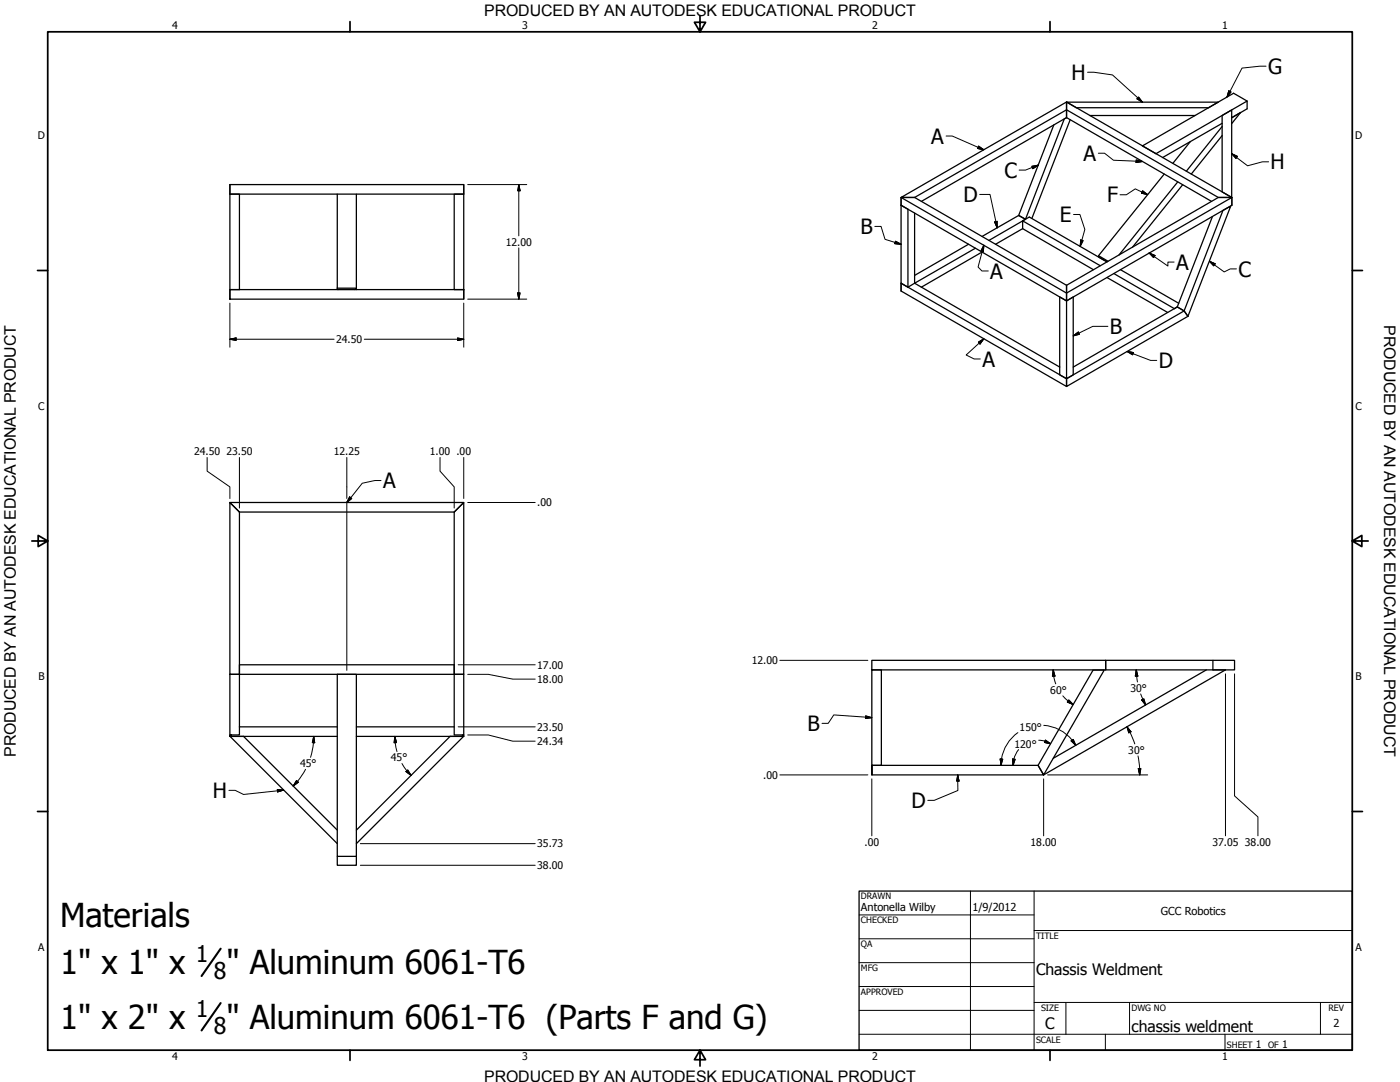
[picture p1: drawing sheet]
<svg xmlns="http://www.w3.org/2000/svg" width="559mm" height="432mm" viewBox="0 0 559 432" stroke-linecap="round" stroke-linejoin="round" font-family="sans-serif">
<!-- layer: Visible (ANSI) -->
<g fill="none" stroke="#000" stroke-width=".51">
<path d="M420.6 49.8l-14 36.2 2.7 1.5M425.7 40.7v6.2l-58 33.5M425.7 40.7l-66 38.1h5.4M425.7 40.7v6.2l57.9 33.5M425.7 47l-.9 .4-15.5 40.1M425.7 40.7l66 38.1M425.8 40.8h60.4l-3.8 2.2h-52.8zM427.2 47.8l-15.3 39.4M435 46.1h42M475.1 56.5l-7 8.7M487.8 46.1l3.8-2.2v34.9l-3.8-2.2zM487.8 49.2l-23.7 13.7"/>
<path d="M487.8 50.5l-14.3 17.8M487.8 54.1l-12.3 15.4M497.8 40.3l-5.4-3.1-36.4 21 5.4 3.1 36.4-21v3.1l-6.2 3.6 3.6-2.1-3.6 4.4M91.8 73.7h93.3v3.8h-93.3zM91.8 77.5h3.8v38.1h-3.8zM134.6 77.5v38.1M142.2 77.5v37.5M181.3 77.5h3.8v38.1h-3.8zM185.1 73.7v3.8M365.1 78.8h-5.4v3.1M365.1 78.8l60.6-35 60.6 35h5.4v3.1M365.1 78.8l60.6 35.1"/>
<path d="M464.7 69.5l-26.2 32.5M470.1 72.6l-23.4 29.1M472.1 73.7l-20 24.9M491.7 78.8l-66 38.2-66-38.2v3.1M359.7 81.9l66 38.2v-6.2M359.7 81.9l2.7 1.6v31.1l-2.7-1.6zM365.1 85v28M386.6 97.5l-21.5 12.4M389.3 99.1l-24.2 13.9M408.2 91.2v-3.1l31 17.9M408.2 88.1l2.6-1.5 31.1 17.9-3.1-1.8M408.2 91.2l-10.8 6.3"/>
<path d="M408.2 91.2l28.2 16.4M409.3 87.5l-2.7-1.5-14.6 8.4M409.3 87.5l-14.6 8.4M483.9 86.4l-14 36.1M491.7 81.9v-3.1h-5.4l-60.6 35.1M491.7 81.9l-66 38.2M91.8 115.6h93.3v3.8h-93.3zM91.8 115.6v3.8M134.6 115h7.6v.6M141.7 115.5l-6.6 .1M141.7 115.5v.1M185.1 115.6v3.8"/>
<path d="M359.7 113l66 38.1v3.1l-66-38.1zM365.1 113l57.9 33.5M365.1 113l-2.7 1.6M392 100.6l-24.3 14M425.7 113.9v6.2M438.5 102.6v-.6l3.8 2.3M440.2 103.6h.1M441.8 110.7l24.3 14M444.6 109.2l24.2 14 1.1-.7M447.2 107.6l23.3 13.4M425.7 120.1v31l-2.7-1.5v-31.1l2.7 1.6 2.7-1.6v31.1l-2.7 1.5M469.9 122.5l2.7 1.6 1.6 2.1"/>
<path d="M474.2 126.2l-1.6-2.1-2.7-1.6-41.5 24M474.2 126.2l-48.5 28v-3.1M474.2 126.2l17-44-3.1 1.8-15.5 40.1-46.9 27M91.8 200.5h93.3l-3.8 3.8h-85.7zM91.8 200.5l3.8 3.8v64.8h-3.8zM181.3 204.3l3.8-3.8v68.6h-3.8zM91.8 269.1h3.8v24.2h-3.8zM95.6 265.3h85.7v28h3.8v-24.2h-89.5zM134.6 269.1h7.6v72.7h-7.6zM348 263.5h93.3v3.8h-93.3zM348 267.3h3.8v38.1h-3.8zM436.3 267.4h4.5l-24.2 41.8-2.3-3.8z"/>
<path d="M441.3 263.5h42.8v3.8h-42.8zM481.5 267.3l-61.1 35.3M484.1 263.5h8.7v3.8h-8.7h5l-72.5 41.9M91.8 293.3v.6l.5-.6-.5 .6h42.8M95.6 290.1h39M142.2 290.1h39.1M185.1 293.3v.6l-.6-.6 .6 .6h-42.9M348 305.4v3.8h68.6l-2.3-3.8h-66.3v3.8M134.6 331.3l-37.4-37.4h-5.4l42.8 42.8M142.2 331.3l37.4-37.4h5.4l-42.8 42.8M134.6 341.8v3.5h7.6v-3.5"/>
</g>
<!-- layer: Border (ANSI) -->
<g fill="none" stroke="#000" stroke-width=".7">
<path d="M19 12.7h520.8v406.4h-520.8zM139.7 8.6v4.1M279.4 6.3v6.4l-2.2-3.8h4.4l-2.2 3.8M419.1 8.6v4.1M15 107.9h4M539.8 107.9h4M12.7 215.9h6.3l-3.8-2.2v4.4l3.8-2.2M539.8 215.9l3.8 2.2v-4.4l-3.8 2.2h6.3M15 323.8h4M539.8 323.8h4M139.7 419.1v4.1M279.4 419.1l2.2 3.8h-4.4l2.2-3.8v6.3"/>
<path d="M419.1 419.1v4.1"/>
</g>
<!-- layer: Title (ANSI) -->
<g fill="none" stroke="#000" stroke-width=".4">
<path d="M387.3 355.6v63.5M412.7 355.6v63.5M342.9 365.1h69.8M342.9 374.6h69.8M412.7 371.3h127.1M342.9 384.2h69.8M342.9 393.7h69.8M342.9 412.7h196.9M342.9 403.2h69.8M412.7 400h127.1M425.4 400v12.7M441.2 412.7v6.4"/>
<path d="M450.8 400v12.7M488.9 412.7v6.4M527 400v12.7"/>
</g>
<path d="M342.9 355.6h196.9v63.5h-196.9z" fill="none" stroke="#000" stroke-width=".51"/>
<!-- layer: Dimension (ANSI) -->
<g fill="none" stroke="#000" stroke-width=".4">
<path d="M186.7 73.7h23.5M207.1 73.7l.5 2.4h-1zM207.1 73.7v20.4M207.1 98.9v20.5M186.7 119.4h23.5M206.6 116.9h1l-.5 2.5zM91.8 135.4l2.4-.5v1zM91.8 135.4h41.5M91.8 121v17.6M145.4 135.4h39.7M182.6 134.9l2.5 .5-2.5 .5zM185.1 121v17.6"/>
<path d="M82.7 182.6v5.4l9.1 6.3v4.6M95.6 182.6v20.2M138.4 182.6v16.3M175.6 182.6v5.4l5.7 6.3v8.5M185.1 182.6v16.3M138.4 200.4v67.1M186.7 200.5h26.9M182.9 265.3h30.7M186.7 269.1h8.2l9.8 1.9h8.9M311.3 263.5h35.1M420.4 267.3l.7 2.5-1 .1zM420.4 267.3l.3 3 .7 2.6"/>
<path d="M424.2 277.7l2.1 2M426.3 279.8l2.1 1.4M426.6 279.3l1.8 1.9-2.4-1zM453.5 267.3l.7 2.5-1.1 .1zM453.5 267.3l.1 2.5M453.7 269.8l.3 2.4M455.3 276.9l.9 2.2M455.7 279.3l.9-.4 .7 2.4zM456.1 279.1l1.2 2.2M489.1 268.9v64.7M492.8 268.9v48.7l9.3 8.4v7.6M125.1 296.4l-1.1 5.8"/>
<path d="M125.2 293.9l.4 2.5h-.9zM125.2 293.9v2.5M157.6 293.9l.6 2.5h-.9zM157.6 293.9l.1 2.5M157.7 296.4l.8 3.5M182.9 290.1h30.7M186.7 293.3h8.2l9.8 2.5h8.9M406.3 292.4a16 16 0 0 0-6.8 13M406.6 299.1l-1 1.6-.9 2.2M414.6 295.4l2.5 .4 2.3 1M416.6 289.5a16 16 0 0 1 11.3 5.9M417.3 295.3l2.1 1.5-2.5-.5z"/>
<path d="M427.5 295.7l.9-.6 1 2.3zM428 295.4l1.4 2M449.8 290.1l1.6 1.9-.9 .5zM449.8 290.1l1.2 2.1M451 292.2l1.9 4.7M118.4 311.5l.7 .7-2.1 1.5zM122 307l-2.4 3.7-2.6 3M160.4 304.7l1.6 2.4 2.1 2.3M162.1 307.9l.7-.6 1.3 2.1zM311.3 309.2h35.1M348 310.8v22.8M399.2 302.9l1 .1-.7 2.4z"/>
<path d="M404.2 302.9l1 .1-.8 2.4zM404.7 303l-.3 2.4M416.6 310.8v22.8M418.1 309.2h40M454.2 301.7l.7 5M454.3 306.8l1.1-.1-.5 2.5zM454.9 306.8v2.4M143.8 336.7h69.8M143.8 345.3h69.8"/>
</g>
<g fill="#000" stroke="#000" stroke-width=".4">
<path d="M207.1 73.7l.5 2.4zM207.1 73.7l.5 2.4h-1zM206.6 116.9l.5 2.5zM206.6 116.9h1l-.5 2.5zM91.8 135.4l2.4-.5zM91.8 135.4l2.4-.5v1zM182.6 135.9l2.5-.5zM182.6 134.9l2.5 .5-2.5 .5zM420.4 267.3l.7 2.5zM420.4 267.3l.7 2.5-1 .1zM453.5 267.3l.7 2.5zM453.5 267.3l.7 2.5-1.1 .1z"/>
<path d="M455.7 279.3l1.6 2zM455.7 279.3l.9-.4 .7 2.4zM125.2 293.9l.4 2.5zM125.2 293.9l.4 2.5h-.9zM157.6 293.9l.6 2.5zM157.6 293.9l.6 2.5h-.9zM416.9 296.3l2.5 .5zM417.3 295.3l2.1 1.5-2.5-.5zM426 280.2l2.4 1zM426.6 279.3l1.8 1.9-2.4-1zM427.5 295.7l1.9 1.7zM427.5 295.7l.9-.6 1 2.3z"/>
<path d="M449.8 290.1l1.6 1.9zM449.8 290.1l1.6 1.9-.9 .5zM118.4 311.5l-1.4 2.2zM118.4 311.5l.7 .7-2.1 1.5zM162.1 307.9l2 1.5zM162.1 307.9l.7-.6 1.3 2.1zM399.2 302.9l.3 2.5zM399.2 302.9l1 .1-.7 2.4zM404.2 302.9l.2 2.5zM404.2 302.9l1 .1-.8 2.4zM454.3 306.8l.6 2.4zM454.3 306.8l1.1-.1-.5 2.5z"/>
</g>
<!-- layer: Symbol (ANSI) -->
<g fill="none" stroke="#000" stroke-width=".4">
<path d="M434.1 28.8h2.5l7.5 1.1 11.9 10.9M454.5 38.7l1.5 2.1-2.2-1.4zM490.5 36.3l.9 .4-1.6 2zM505.3 26.4l-9.6 .8-5.9 11.5M377.6 54.3h2.5l12.6 5.5M390.6 58.3l2.1 1.5-2.5-.6zM391 77.6h4.2l2.8 13.3M411.9 66.4l2.5-.5-2.2 1.4zM414.4 65.9l-5.1 2h-2.5M438.4 61.2h2.5l3.5 2.7 11.6 .6M453.5 63.8l2.5 .7-2.5 .3zM456.1 76.1l2 1.6-2.5-.6z"/>
<path d="M458.1 77.7l-5-2.3-3.5 2.3h-2.6M491.6 61.3l2.3 1.1-.6 .8zM491.6 61.3l6.4 4.9 5.9-1.6h2.4M349.2 90.4h2.5l1.6 5.1 6.4 2M357.4 96.3l2.3 1.2-2.6-.3zM392.7 97.9l-.2 2.6-1-.4zM392.7 97.9l-2.3 8.7 1.5 1.5h2.6M397 88.6l1-.3v2.6zM428.5 85.6h2.5l2 6-1.8 6.7M431.4 95.8l.9 .2-1.1 2.3zM458.7 101l2.3 1-.6 .8zM458.7 101l7.5 5.2v-1.6h2.4"/>
<path d="M482.7 104.3l2.3 1-.6 .8zM482.7 104.3l5.9 4.2 2.4-1.2h2.5M390.5 136.5l2.2-1.3-1.5 2.1zM392.7 135.2l-7.1 6.5 3.2 1.6h2.5M428.4 134l2-1.5 .4 .9zM442.2 130.2h-6l-7.8 3.8M449.9 140.3l2.5 .4-.3 .9zM449.9 140.3l9.3 3.5h2.5M139.6 198.3l.8 .6-2 1.6zM152.1 191.8h-2.5l-5 1-6.2 7.7M345.5 285.7l2.5 .7-2.6 .3zM348 286.4l-15.2-1.1-2.2 3.4h-2.5"/>
<path d="M110.7 315.1l2.5 .2-2.4 .7zM113.2 315.3l-16 1.8-3.3-1.7h-2.5M382.3 309.2l.5 2.5h-1zM382.3 309.2v6.3l-9.4 3.9h-2.6"/>
</g>
<g fill="#000" stroke="#000" stroke-width=".4">
<path d="M453.8 39.4l2.2 1.4zM454.5 38.7l1.5 2.1-2.2-1.4zM490.5 36.3l-.7 2.4zM490.5 36.3l.9 .4-1.6 2zM390.2 59.2l2.5 .6zM390.6 58.3l2.1 1.5-2.5-.6zM412.2 67.3l2.2-1.4zM411.9 66.4l2.5-.5-2.2 1.4zM453.5 64.8l2.5-.3zM453.5 63.8l2.5 .7-2.5 .3zM455.6 77.1l2.5 .6zM456.1 76.1l2 1.6-2.5-.6z"/>
<path d="M491.6 61.3l2.3 1.1zM491.6 61.3l2.3 1.1-.6 .8zM357.1 97.2l2.6 .3zM357.4 96.3l2.3 1.2-2.6-.3zM397 88.6l1 2.3zM397 88.6l1-.3v2.6zM431.4 95.8l-.2 2.5zM431.4 95.8l.9 .2-1.1 2.3zM392.7 97.9l-.2 2.6zM392.7 97.9l-.2 2.6-1-.4zM458.7 101l2.3 1zM458.7 101l2.3 1-.6 .8z"/>
<path d="M482.7 104.3l2.3 1zM482.7 104.3l2.3 1-.6 .8zM392.7 135.2l-1.5 2.1zM390.5 136.5l2.2-1.3-1.5 2.1zM428.4 134l2-1.5zM428.4 134l2-1.5 .4 .9zM449.9 140.3l2.5 .4zM449.9 140.3l2.5 .4-.3 .9zM139.6 198.3l-1.2 2.2zM139.6 198.3l.8 .6-2 1.6zM345.4 286.7l2.6-.3zM345.5 285.7l2.5 .7-2.6 .3z"/>
<path d="M110.8 316l2.4-.7zM110.7 315.1l2.5 .2-2.4 .7zM382.3 309.2l.5 2.5zM382.3 309.2l.5 2.5h-1z"/>
</g>
<path d="M88.1 378.6l-7.6 10.9M88.1 400.3l-7.6 10.9" fill="none" stroke="#000" stroke-width=".83"/>
<g font-size="13.1">
<text x="24" y="370.1">Materials</text>
<text x="24" y="388.8">1&quot; x 1&quot; x</text>
<text x="90.4" y="388.8">&quot; Aluminum 6061-T6</text>
<text x="24" y="410.5">1&quot; x 2&quot; x</text>
<text x="90.4" y="410.5">&quot; Aluminum 6061-T6 (Parts F and G)</text>
</g>
<g font-size="9.2">
<text x="78.2" y="384">1</text>
<text x="85.4" y="390.8">8</text>
<text x="78.2" y="405.8">1</text>
<text x="85.4" y="412.6">8</text>
</g>
<g font-size="8.4">
<text x="506.2" y="29.5">G</text>
<text x="427.7" y="31.9">H</text>
<text x="371.7" y="57.3">A</text>
<text x="432.5" y="64.2">A</text>
<text x="401" y="70.9">C</text>
<text x="507.2" y="67.6">H</text>
<text x="384.6" y="80.6">D</text>
<text x="441.9" y="80.8">F</text>
<text x="423" y="88.6">E</text>
<text x="343.5" y="93.4">B</text>
<text x="469.5" y="107.6">A</text>
<text x="395.2" y="111.2">A</text>
<text x="494.3" y="110.4">C</text>
<text x="443" y="133.3">B</text>
<text x="392.1" y="146.3">A</text>
<text x="462.5" y="146.9">D</text>
<text x="152.9" y="194.8">A</text>
<text x="322.3" y="291.7">B</text>
<text x="84.9" y="318.5">H</text>
<text x="363.9" y="322.5">D</text>
</g>
<g font-size="6.4">
<text x="552.4" y="129.8" transform="rotate(90 552.4 129.8)">PRODUCED BY AN AUTODESK EDUCATIONAL PRODUCT</text>
<text x="6.3" y="302" transform="rotate(-90 6.3 302)">PRODUCED BY AN AUTODESK EDUCATIONAL PRODUCT</text>
</g>
<g font-size="6.3">
<text x="193.3" y="6.3">PRODUCED BY AN AUTODESK EDUCATIONAL PRODUCT</text>
<text x="413.5" y="389.1">Chassis Weldment</text>
<text x="417.2" y="410.6">C</text>
<text x="451.6" y="411.9">chassis weldment</text>
<text x="193.3" y="431.8">PRODUCED BY AN AUTODESK EDUCATIONAL PRODUCT</text>
</g>
<g font-size="4.4">
<text x="343.7" y="363.5">Antonella Wilby</text>
<text x="388.1" y="363.7">1/9/2012</text>
<text x="463.4" y="365.1">GCC Robotics</text>
<text x="532.2" y="410">2</text>
</g>
<g font-size="4.2">
<text x="68.7" y="11.7">4</text>
<text x="208.4" y="11.7">3</text>
<text x="348.1" y="11.7">2</text>
<text x="487.8" y="11.7">1</text>
<text x="15.1" y="55.5">D</text>
<text x="540.9" y="55.5">D</text>
<text x="201.9" y="98">12.00</text>
<text x="134.2" y="136.9">24.50</text>
<text x="15.2" y="163.4">C</text>
<text x="541" y="163.4">C</text>
<text x="77.5" y="181.7">24.50</text>
<text x="90.4" y="181.7">23.50</text>
<text x="133.2" y="181.7">12.25</text>
<text x="171.6" y="181.7">1.00 .00</text>
<text x="214.4" y="202.1">.00</text>
<text x="214.4" y="266.8">17.00</text>
<text x="300" y="265">12.00</text>
<text x="15.3" y="271.4">B</text>
<text x="214.4" y="272.5">18.00</text>
<text x="541.1" y="271.4">B</text>
<text x="419.2" y="276.9">60°</text>
<text x="451.2" y="276.1">30°</text>
<text x="214.4" y="291.6">23.50</text>
<text x="407" y="291.5">150°</text>
<text x="214.4" y="297.3">24.34</text>
<text x="404.9" y="298.3">120°</text>
<text x="156" y="303.8">45°</text>
<text x="450.3" y="300.9">30°</text>
<text x="119.8" y="306.1">45°</text>
<text x="304.6" y="310.8">.00</text>
<text x="214.4" y="338.2">35.73</text>
<text x="345.1" y="337.5">.00</text>
<text x="411.4" y="337.5">18.00</text>
<text x="483.9" y="337.5">37.05</text>
<text x="496.9" y="337.5">38.00</text>
<text x="214.4" y="346.8">38.00</text>
<text x="15.2" y="379.3">A</text>
<text x="541" y="379.3">A</text>
<text x="501.3" y="418.3">1</text>
<text x="511.8" y="418.3">1</text>
<text x="68.7" y="423.2">4</text>
<text x="208.4" y="423.2">3</text>
<text x="348.1" y="423.2">2</text>
<text x="487.8" y="423.2">1</text>
</g>
<g font-size="3.5">
<text x="343.7" y="358.9">DRAWN</text>
<text x="343.7" y="368.5">CHECKED</text>
<text x="413.5" y="374.6">TITLE</text>
<text x="343.7" y="378">QA</text>
<text x="343.7" y="387.5">MFG</text>
<text x="343.7" y="397.1">APPROVED</text>
<text x="415.5" y="403.4">SIZE</text>
<text x="451.6" y="403.4">DWG NO</text>
<text x="530.3" y="403.4">REV</text>
<text x="413.5" y="416.1">SCALE</text>
<text x="489.7" y="418.3">SHEET</text>
<text x="506.2" y="418.3">OF</text>
</g>
</svg>
